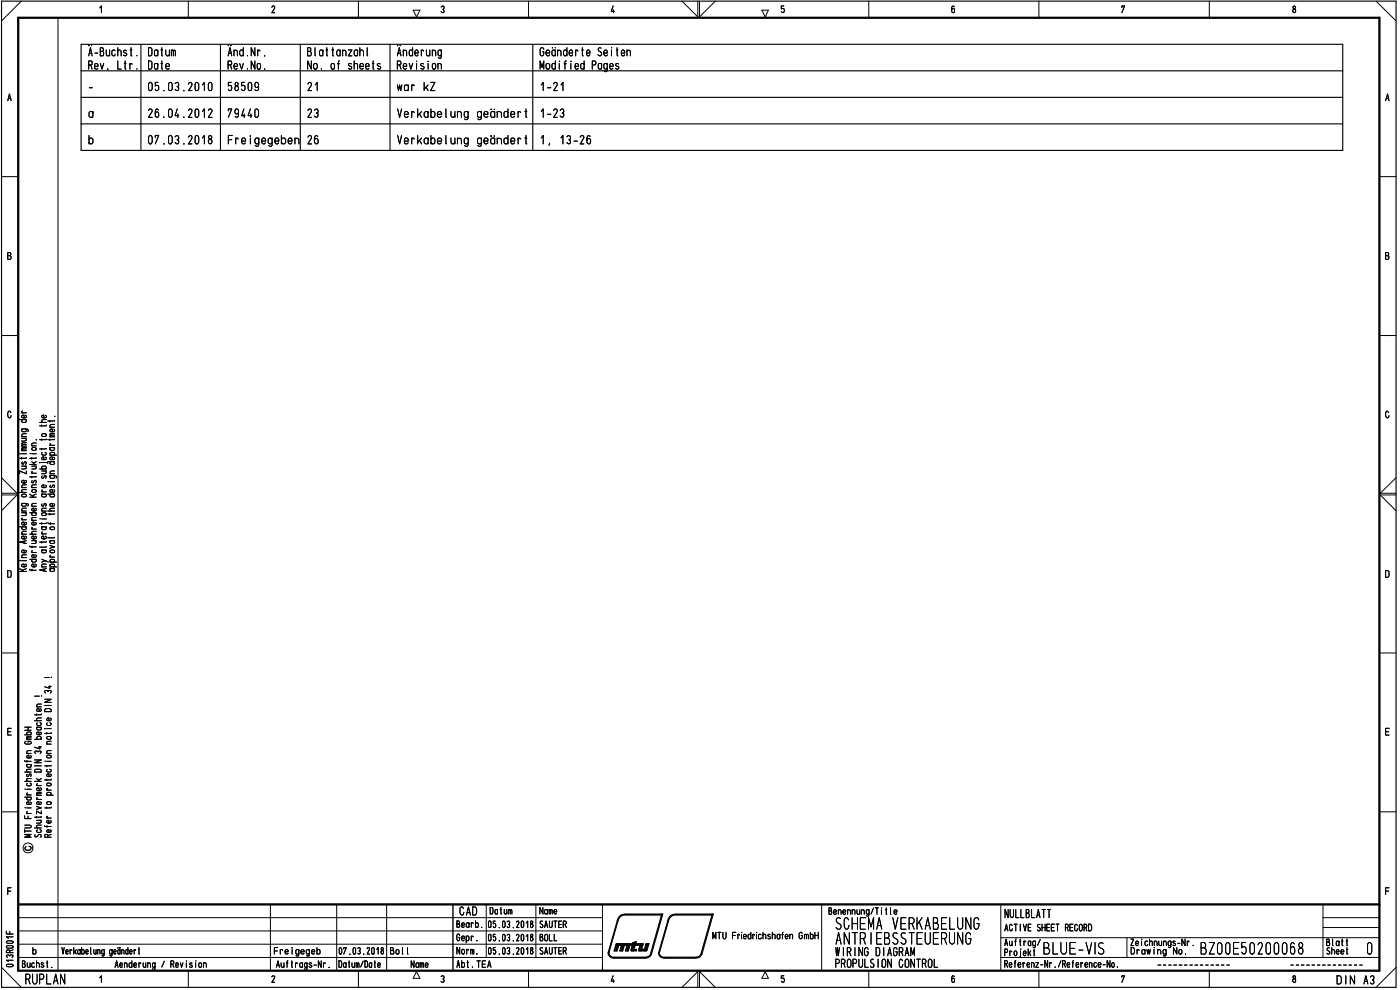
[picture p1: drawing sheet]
<svg xmlns="http://www.w3.org/2000/svg" width="420mm" height="297mm" viewBox="0 0 420 297" stroke-linecap="round" stroke-linejoin="round" font-family="sans-serif">
<path d="M.5 .3h418.5v295.9h-418.5z" fill="none" stroke="#000" stroke-width=".34"/>
<path d="M5.5 5.3h408.5v286h-408.5zM5.5 271.4h408.5" fill="none" stroke="#000" stroke-width=".68"/>
<g fill="none" stroke="#000" stroke-width=".3">
<path d="M6.4 .3l-5.9 6M17.4 5.3v286M29.9 2.4l.5-.6v2M56.5 .3v5M107.6 .3v5M124 3h2l-1 2.1zM158.6 .3v5M204.7 .3l4.7 4.8M228.6 3h2l-.9 2.1zM260.7 .3v5M286.4 2l-.4-.2-.4 .5v1.2l.6 .3a.8 .8 0 0 0 0-1.3l-.5 .1-.1 .4M311.8 .3v5"/>
<path d="M362.9 .3v5M413 .3l6 6M.5 53h5M414 53h5M.5 100.7h5M414 100.7h5M3.3 123.8a.48 .48 0 0 0-.6-.4 .48 .48 0 0 0-.4 .6v.7l.4 .6h.4l.2-.6M416.8 123.8a.48 .48 0 0 0-.6-.4 .48 .48 0 0 0-.4 .6v.7l.4 .6h.4l.3-.6M.5 148.5h4.6l-4.6 4.7M.5 143.3l4.6 4.7h-4.6M419 148.5h-4.8l4.8 4.7M419 143.3l-4.8 4.7h4.8"/>
<path d="M.5 195.9h5M414 195.9h5M.5 243.6h5M7.4 247.6h1.5l.5 .2-.1 .4-.4 .2h-1.5M8 242.4h1.4M8.3 243.5l-.3 .4 .3 .2M9.4 250.4h-2l1.6 .4-1.6 .4h2M414 243.6h5M3.3 266.4h-1v2M5.5 275.3h175.3M5.5 279.3h175.3M81.2 271.4v19.9"/>
<path d="M101 271.4v19.9M116 271.4v19.9M145.9 271.4v15.9M160.8 271.4v15.9M180.8 271.4v19.9M246.6 271.4v19.9M300.4 271.4v19.8M397 271.4v15.9M397 278.3h17M397 275.3h17M.5 290.2l5.9 6M2.1 289.4l1.5-.1a.38 .38 0 0 1 .3 .4 .38 .38 0 0 1-.4 .4l-1.4-.1-.2-.3z"/>
<path d="M3.9 288.1h-2l.6 .4M3.9 281.1h-2l.6 .4M5.5 287.3h175.3M5.5 283.3h175.3M29.9 293.4l.5-.6v1.9M56.5 291.3v4.9M107.6 291.3v4.9M125 291.5l1 2h-2zM158.6 291.3v4.9M204.7 296.2l4.7-4.7v4.7M209.9 296.2v-4.7l4.8 4.7M229.7 291.5l.9 2h-2z"/>
<path d="M260.7 291.3v4.9M300.4 287.3h113.6M300.4 281.3h113.6M311.8 291.3v4.9M338.2 281.3v6M362.9 291.3v4.9M419 290.2l-6 6"/>
<circle cx="8.4" cy="254.4" r="1.49"/>
</g>
<path d="M135.9 271.4v19.9" fill="none" stroke="#000" stroke-width=".42"/>
<g fill="none" stroke="#000" stroke-width=".3">
<path d="M7.4 219.1h2M7.4 218.2h2M8.4 218.2v.9M7.4 228.2l.1 .2h1.9M7.4 234.4h2M7.4 220.5h2M7.8 222.4l-.4 .4v.2l.4 .3 1.6-.2-.2-.6-.8-.1v.4M8 221.9h1.4M8.1 228.2v.5M8.3 237.9l-.3 .4 .3 .2M8.3 220.5l-.3-.4 .3-.5 1.1 .2-.3 .7M9 234.9l.4 .2v.5l-.3 .2-.9-.1-.2-.2 .2-.5"/>
<path d="M9.2 226.7l.2 .2-.2 .5h-.9l-.3-.5 .7-.3v.8M9.4 233.6l-1.3 .1-.1 .5 .4 .2M9.4 230.8l-1.3 .1-.1 .5 .4 .2M9.4 221.4h-1.1l-.3 .2 .3 .3M9.4 221l-1.3 .1-.1 .1 .3 .2M7.4 247.6h1.5l.5 .2-.1 .4-.4 .2h-1.5M7.6 242.4h.1M8 242.4h1.4M8.3 243.5l-.3 .4 .3 .2M9.4 250.4h-2l1.6 .4-1.6 .4h2"/>
</g>
<g fill="none" stroke="#000" stroke-width=".3">
<path d="M7.4 219.1h2M7.4 218.2h2M8.4 218.2v.9M10.4 208.9h1.4M11 218.2h1.1l.3 .6-.3 .2h-.8l-.3-.2 .3-.6M11 214.2v.4M11 212.1h1.4M12 216.8l.4 .4-.3 .5h-.8l-.3-.4 .2-.4M12.1 219.7l.3 .4-.4 .4-1-.2v-.5l.7-.2v.9M12.1 212.7l.3 .2-.3 .5h-.9l-.2-.5 .7-.3v.8M12.4 214.2l-.1 .3h-1.9M12.4 211.2l-1.2 .1-.2 .2 .2 .6"/>
<path d="M12.4 218.2l-.2 .1M7.4 228.2l.1 .2h1.9M7.4 234.4h2M7.4 220.5h2M7.8 222.4l-.4 .4v.2l.4 .3 1.6-.2-.2-.6-.8-.1v.4M8 221.9h1.4M8.1 228.2v.5M8.3 237.9l-.3 .4 .3 .2M8.3 220.5l-.3-.4 .3-.5 1.1 .2-.3 .7M9 234.9l.4 .2v.5l-.3 .2-.9-.1-.2-.2 .2-.5M9.2 226.7l.2 .2-.2 .5h-.9l-.3-.5 .7-.3v.8M9.4 233.6l-1.3 .1-.1 .5 .4 .2"/>
<path d="M9.4 230.8l-1.3 .1-.1 .5 .4 .2M9.4 221.4h-1.1l-.3 .2 .3 .3M9.4 221l-1.3 .1-.1 .1 .3 .2M10.4 228h2l-2 .9h2M10.4 229.8h2M10.5 231.1l.3-.3h1.2l.4 .3v.5h-2zM11 239.9h1.4M11 233.6l1 .8M11.6 224.1h.8M12 223.9v.8l-1.6-.5M12.4 233.6l-.8 .4M7.6 242.4h.1"/>
<path d="M11 242l1.4 .4-1.4 .4M11 244.9v.5M12.1 240.6l.3 .3-.3 .5h-.9l-.2-.4v-.3l.7-.2v.9M12.4 247.6h-1.3l-.1 .5 .4 .3M12.4 244.9l-.1 .3h-1.9M12.4 243.3v.9l-1.4-.9v.9"/>
</g>
<g fill="none" stroke="#000" stroke-width=".3">
<path d="M10.4 208.9h1.4M11 218.2h1.1l.3 .6-.3 .2h-.8l-.3-.2 .3-.6M11 214.2v.4M11 212.1h1.4M12 216.8l.4 .4-.3 .5h-.8l-.3-.4 .2-.4M12.1 219.7l.3 .4-.4 .4-1-.2v-.5l.7-.2v.9M12.1 212.7l.3 .2-.3 .5h-.9l-.2-.5 .7-.3v.8M12.5 208.9h.1M12.4 214.2l-.1 .3h-1.9M12.4 211.2l-1.2 .1-.2 .2 .2 .6M12.4 218.2l-.2 .1M10.4 228h2l-2 .9h2"/>
<path d="M10.4 229.8h2M10.5 231.1l.3-.3h1.2l.4 .3v.5h-2zM11 239.9h1.4M11 233.6l1 .8M11.6 224.1h.8M12 223.9v.8l-1.6-.5M12.4 233.6l-.8 .4M11 242l1.4 .4-1.4 .4M11 244.9v.5M12.1 240.6l.3 .3-.3 .5h-.9l-.2-.4v-.3l.7-.2v.9M12.4 247.6h-1.3l-.1 .5 .4 .3M12.4 244.9l-.1 .3h-1.9"/>
<path d="M12.4 243.3v.9l-1.4-.9v.9"/>
</g>
<g fill="none" stroke="#000" stroke-width=".3">
<path d="M12.5 208.9h.1M14 233.8v.4M14 238.6h2M14 228.4h1.4M14.4 238.6l-.4-.3 .4-.6 .9 .2 .1 .4-.5 .3M15.1 232.2l.3 .3-.3 .5h-.8l-.3-.3 .1-.4 .6-.1v.8M15.4 233.8l-.1 .2h-1.9M13.4 247.7l.1 .3h1.9M14 245.4h1.4M14 242.1v.5M14.1 240.7l1.1-.1 .2 .5-1 .3-.4-.3zM14.1 247.7v.5"/>
<path d="M14.3 244.9l-.3 .1 .3 .4M15.1 249l.3 .4-.5 .4-.8-.2v-.5l.6-.2v.9M15.1 246.2l.3 .4-.5 .4-.8-.2v-.5l.6-.2v.9M15.4 242.1l-.1 .3h-1.9"/>
</g>
<path d="M13.4 212.9l.6-.3 1 .1 .4 .3v.5h-2zM13.4 209.8h2l-2 .9h2M13.4 211.7h2M13.4 203.3h1.4M13.5 218.6h.1M14 219.8v.4M14.6 206h.8M14.9 205.7v.8l-1.5-.4M15.1 215.5l.3 .2-.3 .5h-.8l-.3-.5 .4-.3h.3v.8M15.4 219.8v.2h-2M13.6 228.4h.1M14.1 226.7h1.1l.2 .5-1 .2-.4-.2z" fill="none" stroke="#000" stroke-width=".3"/>
<g fill="none" stroke="#000" stroke-width=".3">
<path d="M15.5 203.3h.1M14 233.8v.4M14 238.6h2M14 228.4h1.4M14.4 238.6l-.4-.3 .4-.6 .9 .2 .1 .4-.5 .3M15.1 232.2l.3 .3-.3 .5h-.8l-.3-.3 .1-.4 .6-.1v.8M15.4 233.8l-.1 .2h-1.9M13.4 247.7l.1 .3h1.9M14 245.4h1.4M14 242.1v.5M14.1 240.7l1.1-.1 .2 .5-1 .3-.4-.3zM14.1 247.7v.5"/>
<path d="M14.3 244.9l-.3 .1 .3 .4M15.1 249l.3 .4-.5 .4-.8-.2v-.5l.6-.2v.9M15.1 246.2l.3 .4-.5 .4-.8-.2v-.5l.6-.2v.9M15.4 242.1l-.1 .3h-1.9"/>
</g>
<path d="M13.4 212.9l.6-.3 1 .1 .4 .3v.5h-2zM13.4 209.8h2l-2 .9h2M13.4 211.7h2M13.4 203.3h1.4M13.5 218.6h.1M14 219.8v.4M14.6 206h.8M14.9 205.7v.8l-1.5-.4M15.1 215.5l.3 .2-.3 .5h-.8l-.3-.5 .4-.3h.3v.8M15.4 219.8v.2h-2M13.6 228.4h.1M14.1 226.7h1.1l.2 .5-1 .2-.4-.2z" fill="none" stroke="#000" stroke-width=".3"/>
<g fill="none" stroke="#000" stroke-width=".3">
<path d="M12.5 156.9v.4M12.5 155.7h1.4M12.7 159.6l-.2 .3 .3 .3M13.9 156.9l-.1 .2h-1.9M12.5 167.8l1.9 .9M12.5 165h1.1l.3 .4-.1 .3-.2 .2-.9-.1-.2-.4 .3-.4M12.5 160.2h1.4M13.2 170.8v.6M13.7 160.9l.2 .5-.4 .3-.9-.2-.1-.4 .7-.2v.8M13.7 168.2l-1.2 .5M13.9 170.6l-2 .4 2 .4M13.9 164l-.1 .2h-1.9"/>
<path d="M13.9 165l-.2 .1M15.5 203.3h.1M8.7 253.9a.6 .6 0 0 1 .7 .6 .6 .6 0 0 1-.6 .6h-.8l-.4-.3-.1-.5 .3-.3"/>
</g>
<g fill="none" stroke="#000" stroke-width=".3">
<path d="M12.5 127.5v.4M12.5 131.7v.5M13.5 135.7l.4 .4-.3 .5-.9-.1-.2-.3 .2-.4M13.7 137.2l.2 .2-.2 .5h-1l-.2-.5 .7-.3v.8M13.7 124.6l.2 .3-.1 .3-.9 .2a.45 .45 0 0 1-.4-.6 .45 .45 0 0 1 .7-.3v.9M13.9 131.7l-.1 .2h-1.9M13.9 127.5l-.1 .3h-1.9M12.1 155.7h.1M12.5 156.9v.4M12.5 155.7h1.4M12.6 154l.9-.2a.42 .42 0 0 1 .4 .5 .42 .42 0 0 1-.4 .4l-.8-.1zM12.7 147.1l-.2 .2 .3 .3"/>
<path d="M12.7 159.6l-.2 .3 .3 .3M13.5 141.3a.42 .42 0 0 1 .4 .4 .42 .42 0 0 1-.4 .5h-1M13.7 145.5l.2 .3-.2 .5h-1l-.2-.5 .7-.3v.8M13.9 156.9l-.1 .2h-1.9M12.5 167.8l1.9 .9M12.5 165h1.1l.3 .4-.1 .3-.2 .2-.9-.1-.2-.4 .3-.4M12.5 160.2h1.4M13.2 170.8v.6M13.7 160.9l.2 .5-.4 .3-.9-.2-.1-.4 .7-.2v.8M13.7 168.2l-1.2 .5M13.9 170.6l-2 .4 2 .4M13.9 164l-.1 .2h-1.9"/>
<path d="M13.9 165l-.2 .1"/>
</g>
<g fill="none" stroke="#000" stroke-width=".3">
<path d="M5.9 125.9h2M6 136.1h.1M6.5 128.7l1.8 .1 .2 .3-.2 .4M6.5 137.3v.5M6.5 136.1h1.4M6.5 135.2h1.4M6.5 133.9h1.4M6.5 123.9h1.4M6.7 123.3l-.2 .2 .3 .4M6.8 128.7l-.3 .3 .3 .5h.8l.3-.2-.3-.6M6.8 125.9l-.3 .3 .3 .5h.8l.3-.2-.3-.6M7.5 139.9l.4 .3-.1 .3-1.3 .2"/>
<path d="M7.5 131.5l.4 .3-.1 .4-1.3 .1M7.7 124.6l.2 .5-.4 .3-.9-.2v-.5l.6-.2v.9M7.9 137.3l-.1 .2h-1.9M7.9 134.7h-1.2l-.2 .3 .2 .2M7.9 134.3h-1.2l-.2 .2 .4 .2M7.9 133.3h-1.2l-.2 .3 .2 .3M7.9 132.8l-1.3 .1v.4h.3M8.9 139.4h2M9.5 136.1h1.4M9.5 139.9h1.4M9.5 137.3v.5M10.5 139.9l.4 .3-.2 .4-1.2 .1"/>
<path d="M10.9 137.3v.2h-2M10.9 138.5l-.9 .4M12.5 127.5v.4M12.5 131.7v.5M13.5 135.7l.4 .4-.3 .5-.9-.1-.2-.3 .2-.4M13.7 137.2l.2 .2-.2 .5h-1l-.2-.5 .7-.3v.8M13.7 124.6l.2 .3-.1 .3-.9 .2a.45 .45 0 0 1-.4-.6 .45 .45 0 0 1 .7-.3v.9M13.9 131.7l-.1 .2h-1.9M13.9 127.5l-.1 .3h-1.9M5.9 147.7h2M6.5 156h1.4M6.6 148.4l.9-.1 .3 .1 .1 .4-1 .3-.3-.2z"/>
<path d="M6.7 155.4l-.2 .3 .3 .3M7.5 153.8l.3 .2v.5l-1.3 .2M7.7 156.7l.2 .3-.2 .5h-1l-.2-.4 .1-.3 .6-.2v.9M7.7 144.2l.2 .4-.4 .3-.9-.1-.1-.4 .7-.3v.8M7.9 159.4l-1.3 .2 .1 .7M7.9 146.9l-1.3 .1-.1 .4 .4 .3M8.9 149.2h2M9.5 147.2l.4-.3h.6l.4 .3v.2l-.2 .3h-.8zM9.5 156.1h1.4M9.5 142h1.4M9.7 158.2l-.2 .4 .3 .1M9.7 141.5l-.2 .3 .3 .2"/>
<path d="M10.6 156.7l.3 .3-.3 .5h-.9l-.1-.7 .6-.2v.9M10.9 155.3l-1.3 .1 .1 .7M10.9 148.3l-1.3 .5M12.1 155.7h.1M12.6 154l.9-.2a.42 .42 0 0 1 .4 .5 .42 .42 0 0 1-.4 .4l-.8-.1zM12.7 147.1l-.2 .2 .3 .3M13.5 141.3a.42 .42 0 0 1 .4 .4 .42 .42 0 0 1-.4 .5h-1M13.7 145.5l.2 .3-.2 .5h-1l-.2-.5 .7-.3v.8M5.9 171.4h2M5.9 170.6l1.3 .8M6 168.2h.1M6.5 168.2h1.4"/>
<path d="M7.3 162.4v.6M7.9 162.2l-2 .4 2 .5M7.9 170.6l-1.3 .5M8.9 170.8l.2 .3h1.8M8.9 163.8l.1 .3h1.9M8.9 167.8h2M9.6 163.8v.5M9.6 170.8v.5M9.8 167.8l-.3 .2v.5l.3 .2 1-.2 .1-.4-.4-.3M10.5 162.2l.4 .4-.2 .4-1.2 .1M10.6 169.2l.3 .6-.4 .3-.8-.1-.2-.5 .2-.3h.5v.9M10.6 166.5l.3 .5-.4 .3-.8-.1-.2-.5 .2-.2h.5v.8"/>
</g>
<g fill="none" stroke="#000" stroke-width=".3">
<path d="M8.9 139.4h2M9.1 136.1h.1M9.5 139.9h1.4M9.5 137.3v.5M9.5 136.1h1.4M10.5 139.9l.4 .3-.2 .4-1.2 .1M10.9 132.9l-1.3 .2 .1 .7M10.9 132h.1M10.9 137.3v.2h-2M10.9 138.5l-.9 .4M8.9 149.2h2M9.5 147.2l.4-.3h.6l.4 .3v.2l-.2 .3h-.8z"/>
<path d="M9.5 156.1h1.4M9.5 142h1.4M9.7 158.2l-.2 .4 .3 .1M9.7 141.5l-.2 .3 .3 .2M10.6 156.7l.3 .3-.3 .5h-.9l-.1-.7 .6-.2v.9M10.9 155.3l-1.3 .1 .1 .7M10.9 148.3l-1.3 .5M8.9 170.8l.2 .3h1.8M8.9 163.8l.1 .3h1.9M8.9 167.8h2M9.6 163.8v.5M9.6 170.8v.5"/>
<path d="M9.8 167.8l-.3 .2v.5l.3 .2 1-.2 .1-.4-.4-.3M10.5 162.2l.4 .4-.2 .4-1.2 .1M10.6 169.2l.3 .6-.4 .3-.8-.1-.2-.5 .2-.3h.5v.9M10.6 166.5l.3 .5-.4 .3-.8-.1-.2-.5 .2-.2h.5v.8"/>
</g>
<g fill="none" stroke="#000" stroke-width=".3">
<path d="M9.1 136.1h.1M10.9 132.9l-1.3 .2 .1 .7M10.9 132h.1M14.9 134.3h1.1l.4 .6-.4 .2h-.7l-.4-.2 .4-.6M14.9 136.6h2.1M14.9 133.6h1.5M14.9 131.7v.5M14.9 131.1h1.5M15.2 133.1l-.3 .2 .4 .3M15.4 136.6a.42 .42 0 0 1-.5-.5 .42 .42 0 0 1 .5-.4l1 .3v.3l-.4 .3M16.1 137.2l.3 .2-.3 .5h-.9l-.3-.5 .8-.3v.8M16.1 128.8l.3 .2-.3 .5h-.9l-.3-.5 .8-.3v.8"/>
<path d="M16.4 131.7l-.1 .2h-1.9M16.4 130.6h-1.2l-.3 .2 .3 .3M16.4 130h-1l-.5 .3 .5 .3M16.4 134.3l-.2 .1M14.4 156.8l.2 .3h1.8M14.4 148.3h2M14.9 142.7h1.8l.3 .4-.2 .3M14.9 144.5h1.5M15.1 156.8v.5M15.2 145.6l-.3 .4 .6 .3 .3-.8h.4l.2 .4-.3 .4M15.3 148.3l-.4 .3 .4 .5 1-.2 .1-.3-.4-.3M16.1 151.1l.3 .3-.3 .5h-.9l-.3-.3 .1-.4 .7-.2v.9"/>
<path d="M16.1 147l.3 .4-.4 .3-1-.1-.1-.4 .8-.3v.8M16.4 154.1l-.1 .2h-1.9M14.9 170.6h1.1l.4 .3-.1 .4-.3 .1-1-.1-.1-.4 .4-.3M14.9 163.7l1.5 .4-1.5 .4M15 165.2l1-.2 .3 .2 .1 .4-1 .3-.4-.2zM15.4 168.7a.42 .42 0 0 1-.5-.5 .42 .42 0 0 1 .5-.4l.9 .2 .1 .4-.4 .3M16.4 161.2l-.1 .2h-1.9M187.6 274.5l-1.2 .4-.6 .6-3 10.3M187.6 274.6h10.9M198.6 274.2l-3.4 12.1-.4 .6-1 .3h-10l-.8-.5-.2-1M198.8 274.4h-11.2l-1.3 .4-.8 1.1-2.8 9.9M198.8 274.2l-3.4 12.1-.5 .6-.8 .4h-10.3l-.9-.6-.2-1"/>
<path d="M202.7 274.5l-1.2 .4-.5 .6-3.1 10.3M202.7 274.6h11M213.7 274.2l-3.3 12.1-.5 .6-1 .3h-10l-.7-.5-.3-1M213.9 274.4h-11.2a2.28 2.28 0 0 0-2.2 2l-2.7 9.4M213.9 274.2l-3.5 12.1M180.8 289.3v2h2M182.5 285.8l3-10.4a2.01 2.01 0 0 1 2.1-1.2h11.3l-3.4 12.1a1.74 1.74 0 0 1-1.7 1.1M182.5 285.7a1.57 1.57 0 0 0 1.6 1.7M184.1 287.5h9.7M184.8 283.6h4.3M184.9 283.3l.1-.2h4l.2 .2M184.9 283.3l-.6 2h.9l.5-1.7"/>
<path d="M184.9 283.3h4.3M184.9 283.4h4.2M185 283.5h4.1M185 283.2h4.1M185 283.6l-.6 1.7M185.2 283.6l-.5 1.7M185.4 283.6l-.5 1.7M185.5 283.6l-.5 1.7M186.5 283.6l-.5 1.7h.9l.5-1.7M186.6 283.6l-.5 1.7M186.9 283.6l-.5 1.7M187.1 283.6l-.5 1.7"/>
<path d="M187.2 283.6l-.5 1.7M188.3 283.6l-.5 1.7M188.6 283.6l-.5 1.7M188.8 283.6l-.5 1.7M188.9 283.6l-.5 1.7M189.2 283.3l-.6 2h-.9l.5-1.7M189.4 283.3h3.5M189.4 283.5h3.5M189.4 283.4h3.5M189.5 283.2h3.5M189.9 283.6l-.5 1.6M189.9 283h.9"/>
<path d="M189.9 282.9h.9M190 282.8h.9M190 283.6l-.5 1.7M190.3 284.8h.8l-.1 .5h-1.6l.5-2.5 1.1-.3-.9 2.8M190.3 283.6l-.5 1.7M190.3 284.9h.7M190.3 285h.7M190.3 285.1h.7M190.3 285.2h.7M190.4 282.7h.5M190.5 283.6l-.6 1.7M192.1 283.6l-.4 1.7h2.2"/>
<path d="M192.2 283.6l-.5 1.6M192.3 283.6l-.5 1.7M192.5 285.2h.8M192.6 284.8h.8M192.6 284.9h.8M192.6 285h.7M192.6 285.1h.7M192.6 283.6l-.5 1.7M192.7 283.6l-.5 1.7M192.9 283.6l-.4 1.7M193 283.1h-3.5l-.1 .5h3.5M193.1 283.1l-.2 .5"/>
<path d="M193.8 283.6h.8M193.8 283.6l-.5 1.7M193.8 283.3h.8M193.8 283.5h.8M193.8 283.4h.8M193.8 283.1v.5M193.9 283.1h.9l-.2 .5M193.9 283.2h.9M194 283.6l-.5 1.7M194.3 283.6l-.5 1.7M194.4 283.6l-.5 1.7M194.6 283.6l-.3 1.4-.4 .3"/>
<path d="M197.7 285.8l3-10.4a2.01 2.01 0 0 1 2-1.2h11.4l-3.4 12.1a1.74 1.74 0 0 1-1.8 1.1M197.7 285.7l.2 1.2 .9 .5h.5M197.8 285.7l.3 1 .8 .6h10.4l.7-.4 .5-.6M199.3 287.5h9.6M347.5 289.6h.9M349.1 289.6h.8M350.7 289.6h.8M352.3 289.6h.8M353.9 289.6h.8M355.5 289.6h.7M357.1 289.6h.7M358.6 289.6h.9"/>
<path d="M360.2 289.6h.8M361.8 289.6h.8M363.4 289.6h.8M365 289.6h.8M366.6 289.6h.7M368.2 289.6h.7M387.4 289.6h.8M389 289.6h.8M390.5 289.6h.9M392.1 289.6h.9M393.7 289.6h.8M395.4 289.6h.7"/>
<path d="M396.9 289.6h.8M398.5 289.6h.7M400.1 289.6h.8M401.7 289.6h.8M403.2 289.6h.9M404.8 289.6h.8M406.4 289.6h.8M408.1 289.6h.7M410.7 283l.5-.2 .4 .5 .1 2.3a.65 .65 0 0 1-.5 .7 .65 .65 0 0 1-.8-.5v-2.5z"/>
</g>
<path d="M24.3 13.3h378.7v31.8h-378.7zM42.3 13.3v31.8M66.2 13.3v31.8M90.1 13.3v31.8M117.1 13.3v31.8M159.9 13.3v31.8M24.3 21.3h378.7M24.3 29.2h378.7M24.3 37.2h378.7" fill="none" stroke="#000" stroke-width=".34"/>
<text font-size="8" x="208.9" y="5">/</text>
<text font-size="7.3" x="329.1" y="286.4">s</text>
<g font-size="5.2">
<text x="250.5" y="279">SC-1Id ViKA31LU\G</text>
<text x="250.7" y="283.5">A\-H 13SST1U h\G</text>
<text x="312.9" y="286.4">3LU1-V</text>
<text x="360.1" y="286.4">3200150200068</text>
</g>
<g font-size="4.6">
<text x="387.7" y="4">8</text>
<text x="415.7" y="30.4">A</text>
<text x="7.5" y="295.4">RUPLAN</text>
</g>
<g font-size="3.9">
<text x="26.5" y="16.9">Ä-Buchst.</text>
<text x="44.3" y="16.9">Datum</text>
<text x="68.3" y="16.9">Änd.Nr.</text>
<text x="92.1" y="16.9">Blattanzahl</text>
<text x="119.1" y="16.9">Änderung</text>
<text x="161.9" y="16.9">Geänderte Seiten</text>
<text x="26.4" y="20.9">Rev. Ltr.</text>
<text x="44.3" y="20.9">Date</text>
<text x="68.2" y="20.9">Rev.No.</text>
<text x="92.2" y="20.9">No. of sheets</text>
<text x="119" y="20.9">Revision</text>
<text x="161.9" y="20.9">Modified Pages</text>
<text x="26.3" y="27.3">-</text>
<text x="44.1" y="27.3">05.03.2010</text>
<text x="68.1" y="27.3">58509</text>
<text x="92.1" y="27.3">21</text>
<text x="119.1" y="27.3">war kZ</text>
<text x="162" y="27.3">1-21</text>
<text x="26.4" y="35.4">a</text>
<text x="44.2" y="35.4">26.04.2012</text>
<text x="68.1" y="35.4">79440</text>
<text x="92" y="35.4">23</text>
<text x="119.2" y="35.4">Verkabelung geändert</text>
<text x="162" y="35.4">1-23</text>
<text x="26.5" y="43.3">b</text>
<text x="44.1" y="43.3">07.03.2018</text>
<text x="68.2" y="43.3">Freigegeben</text>
<text x="92" y="43.3">26</text>
<text x="119.2" y="43.3">Verkabelung geändert</text>
<text x="162.1" y="43.3">1 , 13-26</text>
<text x="137.8" y="274.7">CAD</text>
<text x="301.5" y="275.5">NULLBLATT</text>
<text x="250.7" y="286.9">WIRING DIAGRAM</text>
<text x="250.5" y="290.4">PROPULSION CONTROL</text>
<text x="401" y="295.4">DIN A3/</text>
</g>
<g font-size="3.2">
<text x="81.2" y="4">2</text>
<text x="132" y="4">3</text>
<text x="183" y="4">4</text>
<text x="234.1" y="4">5</text>
<text x="336.3" y="4">7</text>
<text x="2.2" y="30.4">A</text>
<text x="2.2" y="78">B</text>
<text x="415.7" y="78">B</text>
<text x="2" y="173.4">D</text>
<text x="415.5" y="173.4">D</text>
<text x="2" y="220.7">E</text>
<text x="415.5" y="220.7">E</text>
<text x="415.5" y="268.6">F</text>
<text x="146.9" y="274.4">Datum</text>
<text x="161.9" y="274.4">Name</text>
<text x="248.5" y="274.5">Benennung/Title</text>
<text x="136.9" y="278.4">Bearb.</text>
<text x="146.2" y="278.5">05.03.2018</text>
<text x="161.8" y="278.5">SAUTER</text>
<text x="213.8" y="281.9">MTU Friedrichshafen GmbH</text>
<text x="301.4" y="279.5">ACTIVE SHEET RECORD</text>
<text x="9.7" y="286.4">b</text>
<text x="18.5" y="286.4">Verkabelung geändert</text>
<text x="82.1" y="286.4">FreIgegeb</text>
<text x="101.4" y="286.4">07.03.2018</text>
<text x="117" y="286.4">Bo l</text>
<text x="136.9" y="282.4">Gepr.</text>
<text x="137" y="286.4">Norm.</text>
<text x="146.2" y="282.4">05.03.2018</text>
<text x="146.2" y="286.4">05.03.2018</text>
<text x="161.8" y="286.4">SAUTER</text>
<text x="161.9" y="282.4">BOLL</text>
<text x="301.2" y="286.9">Projekt</text>
<text x="301.4" y="283.8">Auftrag/</text>
<text x="339.1" y="283.9">Zeichnungs-Nr.</text>
<text x="339.2" y="286.4">Drowing No.</text>
<text x="397.9" y="283.9">Blatt</text>
<text x="397.9" y="286.4">Sheet</text>
<text x="6.5" y="290.4">Buchst.</text>
<text x="34.4" y="290.4">Aenderung / Revision</text>
<text x="82.8" y="290.4">Auftrags-Nr.</text>
<text x="101.5" y="290.4">Datum/Date</text>
<text x="123.2" y="290.4">Name</text>
<text x="137" y="290.4">Abt.TEA</text>
<text x="301.3" y="290.4">Referenz-Nr./Reference-No.</text>
<text x="81.2" y="294.9">2</text>
<text x="132" y="294.9">3</text>
<text x="183" y="294.9">4</text>
<text x="234.1" y="294.9">5</text>
<text x="285.2" y="294.9">6</text>
<text x="336.3" y="294.9">7</text>
<text x="387.5" y="294.9">8</text>
</g>
<g font-size="2.1">
<text x="6.3" y="159.1">O</text>
<text x="12.2" y="159.1">aa</text>
<text x="7.8" y="233.2">en</text>
<text x="7.4" y="237.6">— 0</text>
<text x="10.7" y="236.1">r— 0</text>
<text x="13.8" y="237.2">0.</text>
</g>
<g font-size="1.6">
<text x="16.2" y="125.6">•</text>
<text x="6.3" y="131.1">C</text>
<text x="11.6" y="126.9">..C•-•-•</text>
<text x="12.3" y="131.1">C&gt; E</text>
<text x="14.7" y="128.4">C</text>
<text x="9.3" y="135.3">0-•-•0</text>
<text x="5.5" y="142.3">IV</text>
<text x="6.2" y="139.5">0-Y</text>
<text x="8.7" y="143.7">•-•-</text>
<text x="11.7" y="139.5">•-e0</text>
<text x="12.2" y="140.9">C7</text>
<text x="12.3" y="143.7">007</text>
<text x="14.7" y="142.3">C</text>
<text x="6.3" y="146.5">C</text>
<text x="8.8" y="149.3">Y</text>
<text x="9.3" y="146.5">C</text>
<text x="9.3" y="145">en</text>
<text x="12.3" y="149.3">0 -0</text>
<text x="14.1" y="145">.-</text>
<text x="6.3" y="152.1">OIC</text>
<text x="6.3" y="153.5">C</text>
<text x="8.7" y="154.9">&quot;00</text>
<text x="9.3" y="153.5">N</text>
<text x="12.3" y="152.1">00</text>
<text x="12.3" y="153.5">C -C</text>
<text x="14.3" y="154.9">, -</text>
<text x="6.2" y="161.9">000-</text>
<text x="8.6" y="160.4">..0</text>
<text x="6.2" y="167.5">-0</text>
<text x="6.2" y="166">0000</text>
<text x="6.3" y="166">C</text>
<text x="11.7" y="163.2">•-•-•0</text>
<text x="14.7" y="167.5">0.</text>
<text x="6.2" y="170.3">00</text>
<text x="12.2" y="170.3">CO.</text>
<text x="13.2" y="208.1">C,&quot;</text>
<text x="10" y="222">.C70</text>
<text x="10.2" y="216.4">22</text>
<text x="13.9" y="217.8">4_,</text>
<text x="7.8" y="226.2">C r&gt;</text>
<text x="13.8" y="223.4">C</text>
<text x="13.8" y="226.2">C</text>
<text x="7.8" y="230.4">0-</text>
<text x="13.2" y="230.4">-•-•</text>
<text x="13.8" y="231.8">(.7</text>
<text x="10.6" y="238.8">E0.</text>
<text x="7.1" y="245.4">LL</text>
<text x="7.7" y="240.2">O</text>
<text x="7.8" y="241.6">000</text>
<text x="10.8" y="240.2">0</text>
<text x="7.1" y="249.9">1-• 00</text>
<text x="10.3" y="251.4">c.nCC</text>
<text x="10.7" y="247.1">=0</text>
<text x="2.1" y="268.6">F</text>
<text x="1.7" y="280.4">LL</text>
<text x="1.7" y="283.2">CZ</text>
<text x="1.7" y="284.6">CZ</text>
<text x="1.7" y="286">CC</text>
<text x="1.7" y="287.4">en</text>
</g>
</svg>
